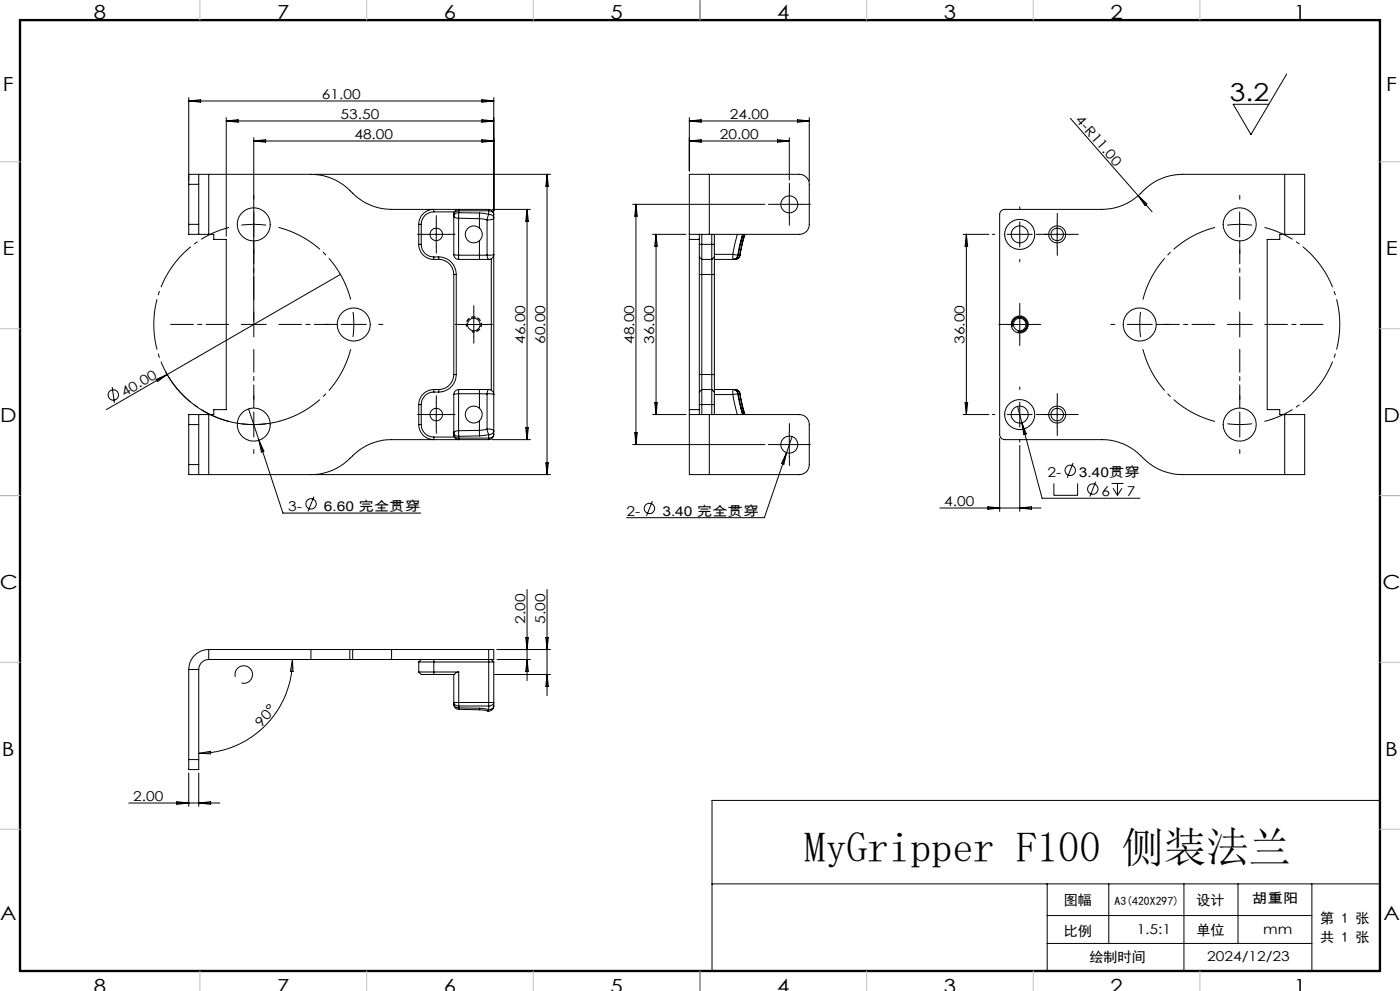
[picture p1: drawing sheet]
<svg xmlns="http://www.w3.org/2000/svg" width="420mm" height="297mm" viewBox="0 0 420 297" stroke-linecap="round" stroke-linejoin="round" font-family="sans-serif">
<g fill="none" stroke="#000" stroke-width=".3">
<path d="M210 0v6M56.6 29.2v25.1M56.6 30.3h91.5M56.6 30.3l3.6-.4v.7zM67.9 35.2v35.6M67.9 36.3h80.2M67.9 36.3l3.5-.4v.7zM144.6 29.9l3.5 .4-3.5 .3zM144.6 35.9l3.5 .4-3.5 .3zM148.1 29.2v34M206.8 36.3h36M206.8 35.2v16.1"/>
<path d="M206.8 36.3l3.6-.4v.7zM239.3 35.9l3.5 .4-3.5 .3zM242.8 35.2v19.1M321.1 35.5l20.4 23.2M386 22.2l-10.7 18.1-5.3-9h10.6M56.6 55.2v12M56.6 55.2h3M59.6 52.2v3M59.6 52.2h-3v3M59.6 52.2h3M59.6 55.2v12M62.6 52.2h30.7a17.6 17.6 0 0 1 13.5 6.6 16.8 16.8 0 0 0 10.7 4h29.1"/>
<path d="M62.6 52.2v18M76.1 41.2v55M76.1 42.3h72M76.1 42.3l3.6-.4v.7zM94.3 52.2h70.8M144.6 41.9l3.5 .4-3.5 .3zM164.1 52.2v90M164.1 52.2l.4 3.6h-.7zM206.8 42.3h30M206.8 42.3l3.6-.4v.7zM212.8 52.2h27a2.99 2.99 0 0 1 3 3v12a2.92 2.92 0 0 1-3 3h-27M212.8 52.2h-6v90h6"/>
<path d="M212.8 52.2v18M233.3 41.9l3.5 .4-3.5 .3zM236.8 57.5v7.5M236.8 41.2v12.7M341.5 58.7l4.1 4.8M341.5 58.7l2.6 2.4-.6 .5zM385.4 52.2h-30.6a17.6 17.6 0 0 0-13.5 6.6 16.6 16.6 0 0 1-10.7 4h-29.2a1.51 1.51 0 0 0-1.5 1.4v66a1.57 1.57 0 0 0 1.5 1.6h29.2a16.5 16.5 0 0 1 12.5 5.6 16.3 16.3 0 0 0 11.7 4.8h30.6M385.4 52.2h6v18h-6M385.4 52.2v18M56.6 67.2v3h3M56.6 67.2h3M59.6 67.2v3"/>
<path d="M59.6 70.2h3M62.6 70.2h1.5v1.6h3.8v51h-3.8v1.4h-1.5M72.4 67.5a28.4 28.4 0 0 1 7.5 0M125.6 73.2a4.5 4.5 0 0 0 4.5 4.5M125.6 73.2h.8M125.6 67.2v6M125.6 67.2h.8M126.4 73.2a3.7 3.7 0 0 0 3.7 3.8M126.4 67.2v6M127.1 70.2h7.5M130.1 63.5a3.7 3.7 0 0 0-3.7 3.7M130.1 63.5v-.7a4.5 4.5 0 0 0-4.5 4.4"/>
<path d="M130.1 77.7h1.5M130.1 77v.7M130.1 77h1.5M130.1 63.5h6.2M130.9 66.5v7.5M131.6 77a5.2 5.2 0 0 1 5.3 5.3M131.6 77.7a4.5 4.5 0 0 1 4.5 4.6M131.6 77v.7M136.1 64.8a1.36 1.36 0 0 0 1.5 .6M136.1 76.2l1.5 .3M136.1 64.8v11.4M136.1 76.2a1.45 1.45 0 0 0 1.5 1.5"/>
<path d="M136.1 64.2v.6M137.6 65.4l6.2 .1M137.6 76.5h6.2M137.6 65.4v11.1M137.6 76.5v1.2M137.6 63.7v1.7M137.6 63.7a1.32 1.32 0 0 0-1.5 1.1M137.6 63.2a1.32 1.32 0 0 0-1.5 1M137.6 63.2v-.3a1.22 1.22 0 0 0-1.5 1.3M137.6 63.7l6.3 .1M137.6 63.2v.5M137.6 63.2h9"/>
<path d="M137.6 77.7h6.3M143.8 65.5l2.3 .4M143.8 68.3a2.57 2.57 0 0 1 0 3.8M143.8 65.5v2.8M143.8 76.5h2.3M143.8 72.1v4.4M143.8 68.3a2.56 2.56 0 0 0-3.5 .2 2.56 2.56 0 0 0 0 3.5 2.56 2.56 0 0 0 3.5 .1M143.8 76.5l.1 1.2M143.9 63.8l-.1 1.7M143.9 63.8l2.7 .4M143.9 77.7h2.7M146.1 65.9v10.6"/>
<path d="M146.1 76.5l.2 .9 .3 .3M146.6 64.2l-.5 1.7M146.6 64.2a1.39 1.39 0 0 1 1.5 1.1M146.6 63.2a1.39 1.39 0 0 1 1.5 1M146.6 62.8v.4M146.6 62.8a1.51 1.51 0 0 1 1.5 1.4M146.6 63.2v1M147.4 77.5v39.4M147.6 62.8h11.5M148.1 65.3a1.9 1.9 0 0 1-2 .6M148.1 65.3v10.9M148.1 76.2l-2 .3"/>
<path d="M148.1 76.2a1.51 1.51 0 0 1-1.5 1.5M148.1 64.2v1.1M148.1 76.2v42M158.1 62.8v69M158.1 62.8l.4 3.5h-.8zM189.8 61.2h39.7M190.8 61.2v72M190.8 61.2l.4 3.6h-.8zM195.8 70.2h10M196.8 70.2v54M196.8 70.2l.4 3.6h-.8zM206.8 70.2h6"/>
<path d="M206.8 71.8h3M209.8 73.2h4.5M209.8 77l.7 .7M209.8 70.2v54M210.5 70.2v7.5M210.5 77.7v39M210.5 77.7h3M213.5 70.2v7.5M213.5 77.7v39M214.3 73.2v3.8M214.3 77v5.3M214.3 77.7h5.7"/>
<path d="M214.3 70.2v3M214.3 77l-.8 .7M214.3 76.2h5.6M219.9 76.2v1.4a1.26 1.26 0 0 0 1.4-1.1M219.9 76.2l1.4 .3M220 77.7h.5M221.2 70.2l-1.3 6M221.3 76.5h.2M221.5 76.5a1.53 1.53 0 0 1-1.5 1.2M221.5 76.5h.4M221.9 76.5a1.39 1.39 0 0 1-1.4 1.2M221.9 76.5h.1"/>
<path d="M222 76.5a1.46 1.46 0 0 1-1.5 1.2M222.8 70.2l-1.5 6.3M222.8 70.2l-.6 2.6M223 70.2l-.6 1.9-.9 4.4M223.4 70.2l-1.5 6.3M223.5 70.2l-1.5 6.3M233 61.2h7.6M288.9 70.2h7.8M289.9 70.2l.4 3.6h-.8zM289.9 70.2v54M302.2 70.2h7.5M305.9 66.5v7.5"/>
<path d="M313.4 70.2h7.5M317.1 66.5v7.5M368.2 67.5a28.4 28.4 0 0 1 7.4 0M371.9 63.5v7.5M385.4 70.2h-1.5v1.6h-3.7v51h3.7v1.4h1.5M102.1 82.3l-52 30M136.1 82.3v30M136.1 82.3h.8M136.9 82.3v30M138.4 97.3h7.5M142.1 93.5v7.5M209.8 82.3h4.5"/>
<path d="M214.3 82.3v30M302.2 97.3h7.5M303.7 97.8a2.24 2.24 0 0 1 2-2.8 2.24 2.24 0 0 1 2.4 2.4 2.24 2.24 0 0 1-2.8 2M305.9 93.5v7.5M33.7 116l.6 4.8M46.9 113.7l3.2-1.4-2.9 2.1zM49.7 111.4a30 30 0 0 0 34 14.9M50.1 112.3l-18.2 10.5M130.1 117.5a3.7 3.7 0 0 0-3.7 3.7M130.1 116.7a4.6 4.6 0 0 0-4.5 4.5M130.1 116.7h1.5M130.1 116.7v.8"/>
<path d="M130.1 117.5h1.5M131.6 116.7v.8M136.1 118.2v11.5M136.1 112.3a4.6 4.6 0 0 1-4.5 4.4M136.1 112.3h.8M136.9 112.3a5.3 5.3 0 0 1-5.3 5.2M137.6 118v11.1M137.6 118h6.2M137.6 118l-1.5 .2M137.6 116.7v1.3M137.6 116.7a1.51 1.51 0 0 0-1.5 1.5M137.6 116.7h6.3"/>
<path d="M143.8 118v4.3M143.8 118h2.3M143.9 116.7h2.7M143.9 116.7l-.1 1.3M146.1 118v10.6M146.1 118l2 .2M146.6 116.7l-.4 .6-.1 .7M146.6 116.7a1.57 1.57 0 0 1 1.5 1.5M148.1 118.2v11M209.8 112.3h4.5M210.5 116.7v7.5M210.5 116.7h3"/>
<path d="M210.5 116.7l-.7 .8M213.5 116.7v7.5M213.5 116.7l.8 .8M214.3 117.5v3.7M214.3 112.3v5.2M214.3 116.7h5.7M214.3 118.2h5.6M219.9 118.2l1.3 6M220 116.7a1.63 1.63 0 0 1 1.5 1.3M220 116.7h.5M220.5 116.7a1.54 1.54 0 0 1 1.5 1.3M220.5 116.7a1.46 1.46 0 0 1 1.4 1.3"/>
<path d="M221.3 118l-1.4 .2M221.3 118a1.2 1.2 0 0 0-1.4-1.1v1.3M221.3 118h.2M221.3 118l1.5 6.2M221.5 118l.7 3.8 .8 2.4M221.5 118h.4M221.9 118l1.5 6.2M222 118l1.5 6.2M222 118h-.1M56.6 139.2v3h3M56.6 127.2v12M56.6 127.2h3"/>
<path d="M56.6 139.2h3M59.6 124.2v3M59.6 124.2h-3v3M59.6 139.2v3M59.6 124.2h3M59.6 127.2v12M62.6 124.2v18M74.6 122.6l10.3 31.2h41.3M77.7 131.9l1.5 3.3-.8 .3zM125.6 127.2a4.5 4.5 0 0 0 4.5 4.6v-.8M125.6 121.2h.8M125.6 121.2v6"/>
<path d="M125.6 127.2h.8M126.4 127.2a3.7 3.7 0 0 0 3.7 3.8M126.4 121.2v6M127.1 124.2h7.5M130.1 131h6.2M130.9 120.5v7.5M136.1 129.7a1.32 1.32 0 0 0 1.5 1.1M136.1 130.2a1.32 1.32 0 0 0 1.5 1.1M136.1 130.2a1.24 1.24 0 0 0 1.5 1.4v-.3M136.1 129.7v.5M137.6 129.1v1.7M137.6 129.1a1.44 1.44 0 0 0-1.5 .6"/>
<path d="M137.6 130.8v.5M137.6 131.3h9M143.8 129l.1 1.6M143.8 126.1v2.9M143.8 122.3a2.55 2.55 0 0 1 0 3.8M143.8 129l-6.2 .1M143.8 122.3a2.56 2.56 0 0 0-3.5 .2 2.56 2.56 0 0 0 0 3.5 2.56 2.56 0 0 0 3.5 .1M143.9 130.6l-6.3 .2M146.1 128.6l-2.3 .4M146.1 128.6l.5 1.6M146.1 128.6a1.82 1.82 0 0 1 2 .6M146.6 130.2l-2.7 .4"/>
<path d="M146.6 131.3v.5M146.6 131.8h-29.1a16.7 16.7 0 0 0-12.5 5.6 16.3 16.3 0 0 1-11.7 4.8h-30.7M146.6 130.2v1.1M147.6 131.8h11.5M148.1 129.2a1.39 1.39 0 0 1-1.5 1M148.1 130.2a1.39 1.39 0 0 1-1.5 1.1M148.1 130.2a1.57 1.57 0 0 1-1.5 1.6M148.1 129.2v1M157.7 128.2h.8l-.4 3.6zM163.8 138.7h.7l-.4 3.5zM189.8 133.2h39.7M190.4 129.7h.8l-.4 3.5z"/>
<path d="M195.8 124.2h10M196.4 120.7h.8l-.4 3.5zM206.8 124.2h6M206.8 122.8h3M209.8 121.2h4.5M212.8 124.2h27a2.99 2.99 0 0 1 3 3v12a2.92 2.92 0 0 1-3 3h-27M212.8 124.2v18M214.3 121.2v3M222.2 121.7l.6 2.5M233 133.2h7.6M236 135.7l-.8 3.4-.7-.2zM236.8 129.5v7.5"/>
<path d="M237.6 130.8l-8.3 24.3h-41.3M288.9 124.2h7.8M289.5 120.7h.8l-.4 3.5zM299.9 131.3v21.9M302.2 124.2h7.5M305.3 121.8l1.3 4.9M305.9 120.5v7.5M305.9 133.5v19.7M306.6 126.7l6 22.6h29.4M306.6 126.7l1.3 3.3-.8 .2zM313.4 124.2h7.5M317.1 120.5v7.5"/>
<path d="M321.9 138.7l-1.7 4.5M385.4 124.2h6v18h-6M385.4 124.2v18M0 148.5h6M59.6 142.2h3M94.2 148.8l-1.8 4.4M94.3 142.2h70.8M195.7 150.2l-1.7 4.4M281.9 152.3h30.4M296.4 151.9l3.5 .4-3.5 .3zM305.9 152.3l3.6-.4v.7zM316.2 144.9v3.5h7.1v-3.5"/>
<path d="M328.7 144.4l-1.7 4.4M333.5 144.9h3.5M333.9 146.3l1.3 2.1M335.2 144.9v3.5M336.6 146.3l-1.4 2.1M414 148.5h6M158.1 176.7v27.3M164.1 176.7v31.8M62.6 194.7a6 6 0 0 0-6 6M62.6 197.7a3 3 0 0 0-3 3M62.6 194.7h30.7M62.6 197.7h30.7"/>
<path d="M62.6 194.7v3M87.7 197.7a28.1 28.1 0 0 1-28.1 28.1M87.7 197.7l.2 3.5h-.8zM93.3 197.7h11.7M93.3 194.7h11.7M93.3 194.7v3M105 194.7h.8M105 197.7h.8M105 194.7v3M105.8 197.7h11.7M105.8 194.7h11.7M105.8 194.7v3"/>
<path d="M117.5 194.7h29.1M117.5 194.7v3M125.6 198.4h22.5M125.6 198.4v3M126.4 197.7l-.8 .7M130.1 197.7v4.4M146.6 194.7h1.5v3h-30.6M146.6 194.7v15.8M147.4 197.7l.7 .7M148.1 198.4v13.2M149.1 194.7h16M149.1 197.7h10"/>
<path d="M157.7 191.1h.8l-.4 3.6zM158.1 197.7l.4 3.5h-.8zM163.8 191.1h.7l-.4 3.6zM56.6 200.7v26.9M56.6 200.7h3M59.6 200.7v26.9M70.6 202.8a2.62 2.62 0 0 1 2.3-3.3 2.62 2.62 0 0 1 2.8 2.8 2.62 2.62 0 0 1-3.2 2.4M125.6 201.4h12M125.6 201.4l.8 .7h3.7M136.1 211.1a1.51 1.51 0 0 0 1.5 1.5M136.1 211.1a1.32 1.32 0 0 0 1.5 1.1M136.1 202.1v9"/>
<path d="M137.6 212.6l6.2 .1M137.6 201.4l-.9 .3-.4 .4h-6.2M137.6 210.5h-1.4a1.04 1.04 0 0 0 1.4 1.1M137.6 210.5v1.1M137.6 212.2v.4M137.6 201.4v9.1M137.6 211.6v.6M137.6 210.5h9M137.6 211.6h9M137.6 212.2l6.3 .1M143.8 212.7l2.4 .4M143.9 212.3l2.7 .4"/>
<path d="M143.9 212.3l-.1 .4M146.6 210.5h1.4a1.05 1.05 0 0 1-1.4 1.1M146.6 210.5v1.1M146.6 212.7l-.4 .3M146.6 211.6v1.1M148.1 211.6a1.45 1.45 0 0 1-1.9 1.4M148.1 211.6a1.39 1.39 0 0 1-1.5 1.1M148.4 202.1h16.7M164.1 202.1l.4 3.6h-.7zM56.6 231.7v9.9M56.6 227.6v3h3v-3M56.6 227.6h3"/>
<path d="M59.6 231.7v9.9M59.6 225.8l3.5-.6 .1 .7zM414 239.9h-200.4v51.1M38.6 240.7h27.4M53.1 240.3l3.5 .4-3.5 .3zM59.6 240.7l3.6-.4v.7zM213.6 264.9h200.4M314.1 274.4h79.5M314.1 264.9v26.2M332.6 264.9v17.8M355.2 264.9v26.2M371.4 264.9v17.8"/>
<path d="M393.6 264.9v26.2M210 291v6M314.1 282.7h79.5"/>
<circle cx="76.1" cy="67.2" r="4.9"/>
<circle cx="130.9" cy="70.2" r="1.88"/>
<circle cx="236.8" cy="61.3" r="2.55"/>
<circle cx="305.9" cy="70.3" r="2.55"/>
<circle cx="305.9" cy="70.2" r="4.5"/>
<circle cx="317.1" cy="70.2" r="1.88"/>
<circle cx="317.2" cy="70.3" r="2.55"/>
<circle cx="371.9" cy="67.2" r="4.9"/>
<circle cx="106.1" cy="97.2" r="5"/>
<circle cx="142.1" cy="97.3" r="1.87"/>
<circle cx="305.9" cy="97.3" r="1.87"/>
<circle cx="305.9" cy="97.2" r="2.55"/>
<circle cx="341.9" cy="97.2" r="4.9"/>
<circle cx="34" cy="118.4" r="1.56"/>
<circle cx="76.1" cy="127.3" r="4.9"/>
<circle cx="130.9" cy="124.2" r="1.87"/>
<circle cx="236.8" cy="133.3" r="2.55"/>
<circle cx="305.9" cy="124.2" r="4.5"/>
<circle cx="305.9" cy="124.2" r="2.54"/>
<circle cx="317.2" cy="124.2" r="2.56"/>
<circle cx="317.2" cy="124.2" r="1.87"/>
<circle cx="371.9" cy="127.3" r="4.9"/>
<circle cx="93.3" cy="151" r="1.55"/>
<circle cx="194.8" cy="152.4" r="1.55"/>
<circle cx="321.1" cy="141" r="1.55"/>
<circle cx="327.8" cy="146.6" r="1.55"/>
</g>
<path d="M106.1 97.2l-.2-3.7M106.1 97.2l-.2 3.8M341.9 97.2l.3 3.8M341.9 97.2l.3-3.7M76.1 127.2l3.8-.2M76.1 127.2l-3.7-.2M371.9 127.2l3.8-.2M371.9 127.2l-3.7-.2" fill="none" stroke="#000" stroke-width=".3" stroke-dasharray="15.2 1.3 1.3 1.3" stroke-linecap="butt"/>
<path d="M364.5 68.2a30 30 0 0 0-21.6 21.6M105.2 89.8a30 30 0 0 0-21.6-21.6M342.9 104.7a30 30 0 0 0 21.6 21.6M83.6 126.3a30 30 0 0 0 21.6-21.6" fill="none" stroke="#000" stroke-width=".3" stroke-dasharray="15.2 1.3 1.3 1.3" stroke-dashoffset="1.1" stroke-linecap="butt"/>
<path d="M68.7 68.2a30 30 0 0 0-22.6 29 30 30 0 0 0 22.6 29.1M379.4 126.3a30 30 0 0 0 22.5-29.1 30 30 0 0 0-22.5-29" fill="none" stroke="#000" stroke-width=".3" stroke-dasharray="15.2 1.3 1.3 1.3" stroke-dashoffset="6.1" stroke-linecap="butt"/>
<path d="M141.6 99.4a2.25 2.25 0 0 0 2.8-2 2.25 2.25 0 0 0-2.5-2.4 2.25 2.25 0 0 0-1.9 2.8" fill="none" stroke="#000" stroke-width=".3" stroke-dasharray="1.3 .6" stroke-dashoffset=".5" stroke-linecap="butt"/>
<path d="M6 6h408v285h-408z" fill="none" stroke="#000" stroke-width=".7"/>
<g fill="none" stroke="#c0c0c0" stroke-width=".3">
<path d="M60 0v6M110 0v6M160 0v6M210 0v6M260 0v6M310 0v6M360 0v6M0 48.5h6M414 48.5h6M0 98.5h6M414 98.5h6M0 148.5h6"/>
<path d="M414 148.5h6M0 198.5h6M414 198.5h6M0 248.5h6M414 248.5h6M60 291v6M110 291v6M160 291v6M210 291v6M260 291v6M310 291v6M360 291v6"/>
</g>
<g fill="none" stroke="#000" stroke-width=".3" stroke-dasharray="15.2 1.3 1.3 1.3">
<path d="M76.1 59.7v-1.2M236.8 57.5v-2.6M371.9 59.7v-1.2M76.1 74.7v1.2M127.1 70.2h-1.8M130.9 66.5v-1.9M130.9 74v1.9M134.6 70.2h1.9M233.1 61.2h-2.6M236.8 65v2.5M240.6 61.2h2.5M298.4 70.2h-.7"/>
<path d="M305.9 62.7v-.7M305.9 77.7v.8M313.4 70.2h.8M313.4 70.2h-2.5M317.2 66.5v-2.6M317.2 74v2.5M320.9 70.2h2.6M371.9 74.7v1.2M76.1 97.2v-3.7M76.1 97.2h-3.7M76.1 97.2v3.8M76.1 97.2h3.8"/>
<path d="M98.6 97.2h-1.2M106.1 97.2h3.8M106.1 97.2h-3.7M113.6 97.2h1.2M138.4 97.2h-1.9M142.1 93.5v-1.9M145.9 97.2h1.9M302.2 97.2h-2.6M305.9 93.5v-2.6M309.7 97.2h2.5M334.4 97.2h-1.2M341.9 97.2h-3.7"/>
<path d="M341.9 97.2h3.8M349.4 97.2h1.2M371.9 97.2v-3.7M371.9 97.2h-3.7M371.9 97.2v3.8M371.9 97.2h3.8M76.1 119.7v-1.2M142.1 101v1.9M305.9 116.7v-.7M305.9 101v2.5M371.9 119.7v-1.2M76.1 127.2v3.8"/>
<path d="M76.1 127.2v-3.7M76.1 134.7v1.2M127.1 124.2h-1.8M130.9 120.5v-1.9M130.9 128v1.9M134.6 124.2h1.9M233.1 133.2h-2.6M236.8 129.5v-2.6M236.8 137v2.5M240.6 133.2h2.5M298.4 124.2h-.7M305.9 131.7v.8"/>
<path d="M313.4 124.2h.8M313.4 124.2h-2.5M317.2 120.5v-2.6M317.2 128v2.5M320.9 124.2h2.6M371.9 127.2v3.8M371.9 127.2v-3.7M371.9 134.7v1.2"/>
</g>
<path d="M68.6 97.2h-17.4M76.1 89.7v-17.4M83.6 97.2h17.5M364.4 97.2h-17.4M371.9 89.7v-17.4M379.4 97.2h17.5M76.1 104.7v17.5M371.9 104.7v17.5" fill="none" stroke="#000" stroke-width=".3" stroke-dasharray="15.2 1.3 1.3 1.3" stroke-dashoffset="8.4"/>
<text font-size="12.7" x="241.3" y="258.5">MyGripper F100 侧装法兰</text>
<text font-size="7.4" x="369" y="30.2">3.2</text>
<g font-size="5.8">
<text x="28.1" y="5.5">8</text>
<text x="83.1" y="5.5">7</text>
<text x="133.1" y="5.5">6</text>
<text x="183.2" y="5.5">5</text>
<text x="233.2" y="5.5">4</text>
<text x="283.2" y="5.5">3</text>
<text x="333.2" y="5.5">2</text>
<text x="388.2" y="5.5">1</text>
<text x=".9" y="27.3">F</text>
<text x="415.9" y="27.3">F</text>
<text x=".7" y="76.6">E</text>
<text x="415.7" y="76.6">E</text>
<text x="0" y="126.6">D</text>
<text x="415" y="126.6">D</text>
<text x="-.2" y="176.6">C</text>
<text x="414.8" y="176.6">C</text>
<text x=".6" y="226.6">B</text>
<text x="415.6" y="226.6">B</text>
<text x="0" y="275.8">A</text>
<text x="415" y="275.8">A</text>
<text x="28.1" y="297.5">8</text>
<text x="83.1" y="297.5">7</text>
<text x="133.1" y="297.5">6</text>
<text x="183.2" y="297.5">5</text>
<text x="233.2" y="297.5">4</text>
<text x="283.2" y="297.5">3</text>
<text x="333.2" y="297.5">2</text>
<text x="388.2" y="297.5">1</text>
</g>
<g font-size="4.2">
<text x="319.2" y="271.1">图幅</text>
<text x="359" y="271.1">设计</text>
<text x="319.2" y="280.4">比例</text>
<text x="358.9" y="280.3">单位</text>
<text x="396.1" y="276.7">第 1 张</text>
<text x="396.1" y="282.5">共 1 张</text>
<text x="326.8" y="288.3">绘制时间</text>
</g>
<g font-size="4.1">
<text x="96.6" y="29.7">61.00</text>
<text x="102.2" y="35.7">53.50</text>
<text x="219" y="35.7">24.00</text>
<text x="106.3" y="41.7">48.00</text>
<text x="216" y="41.7">20.00</text>
<text x="322.4" y="36" transform="rotate(49 322.4 36)">4-R11.00</text>
<text x="157.6" y="103" transform="rotate(-90 157.6 103)">46.00</text>
<text x="163.6" y="103" transform="rotate(-90 163.6 103)">60.00</text>
<text x="190.2" y="103" transform="rotate(-90 190.2 103)">48.00</text>
<text x="196.2" y="103" transform="rotate(-90 196.2 103)">36.00</text>
<text x="289.4" y="103" transform="rotate(-90 289.4 103)">36.00</text>
<text x="37.3" y="118.9" transform="rotate(-30 37.3 118.9)">40.00</text>
<text x="314.2" y="143.1">2-</text>
<text x="323.7" y="143.1">3.40贯穿</text>
<text x="330.4" y="148.7">6</text>
<text x="338" y="148.7">7</text>
<text x="86.5" y="153.1">3-</text>
<text x="97.2" y="153.1">6.60 完全贯穿</text>
<text x="188" y="154.5">2-</text>
<text x="198.7" y="154.5">3.40 完全贯穿</text>
<text x="283.2" y="151.7">4.00</text>
<text x="157.6" y="187" transform="rotate(-90 157.6 187)">2.00</text>
<text x="163.6" y="187" transform="rotate(-90 163.6 187)">5.00</text>
<text x="78.4" y="218.1" transform="rotate(-50 78.4 218.1)">90°</text>
<text x="39.9" y="240.1">2.00</text>
<text x="375.6" y="270.7">胡重阳</text>
<text x="341" y="280">1.5:1</text>
<text x="379" y="279.8">mm</text>
<text x="362.2" y="288.1">2024/12/23</text>
</g>
<text font-size="3.5" x="334.4" y="271.1">A3(420X297)</text>
</svg>
